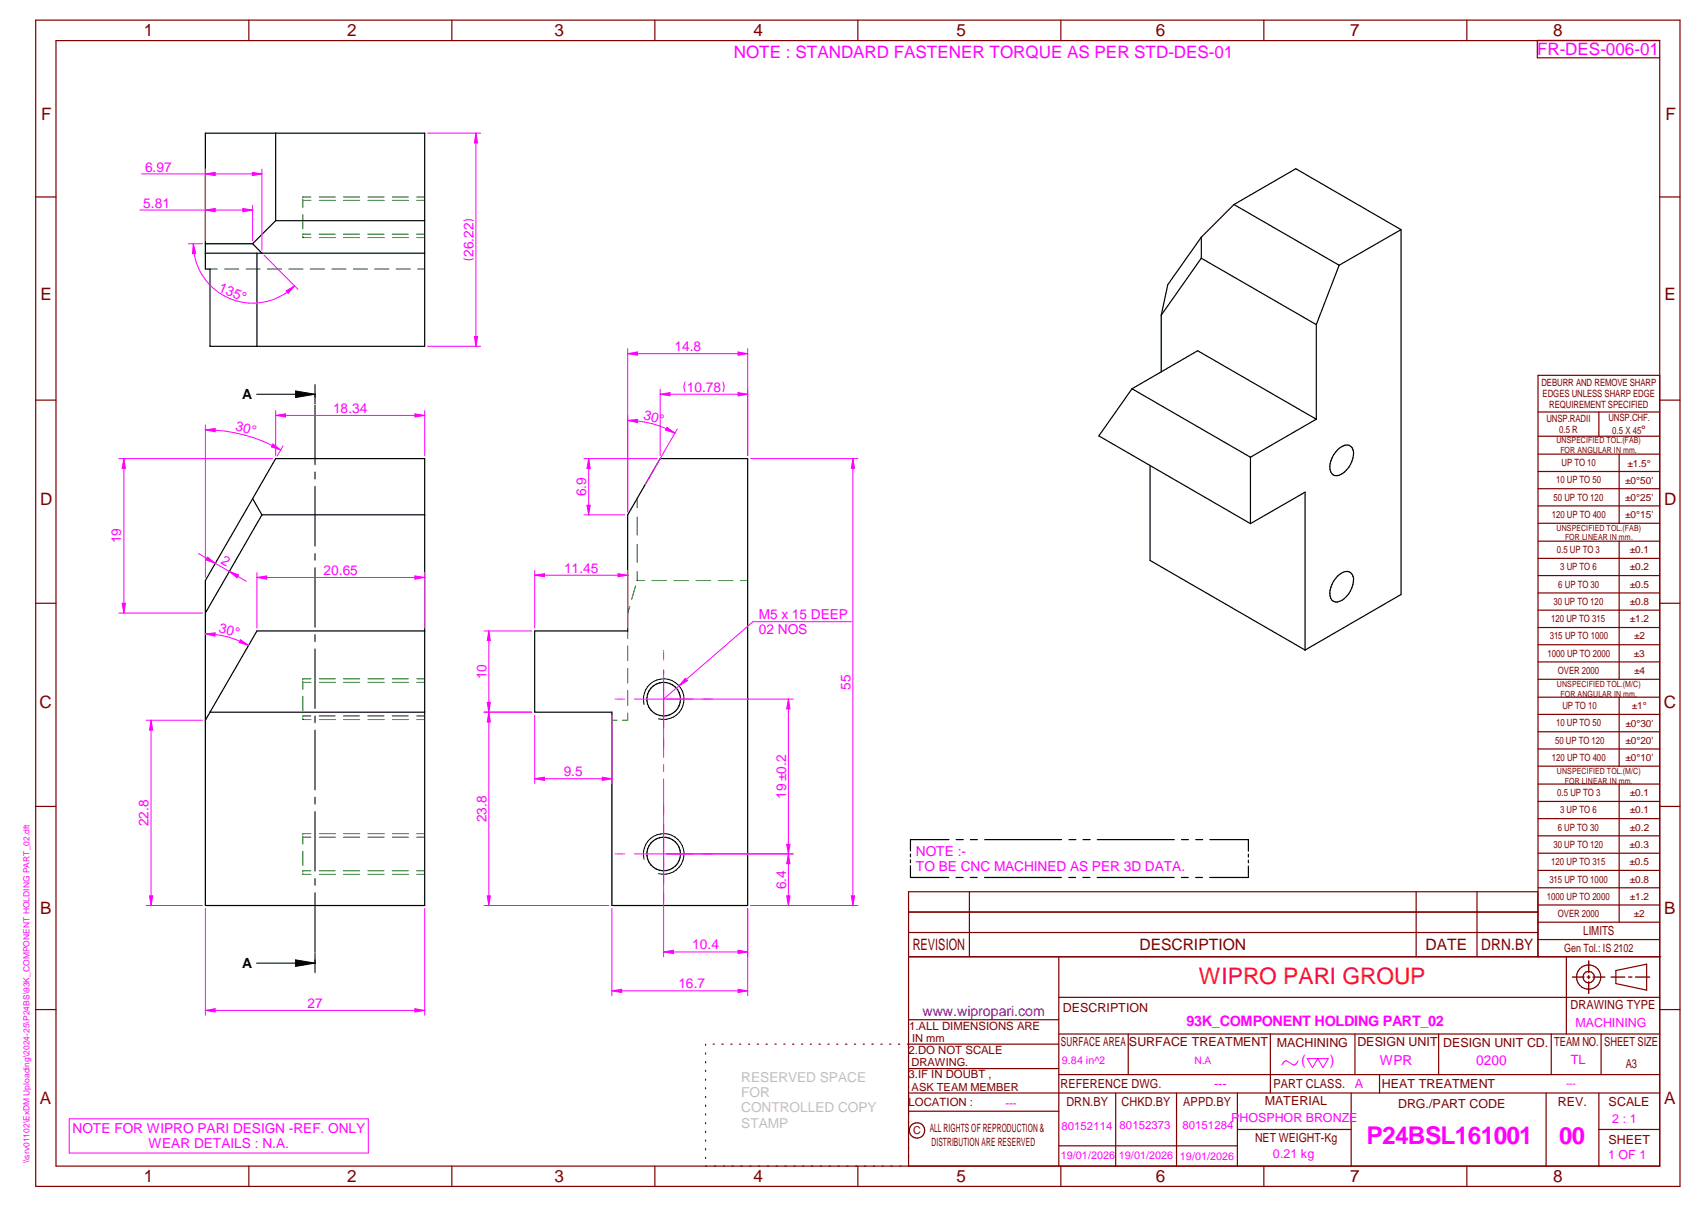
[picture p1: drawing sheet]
<svg xmlns="http://www.w3.org/2000/svg" width="420mm" height="297mm" viewBox="0 0 420 297" stroke-linecap="round" stroke-linejoin="round" font-family="sans-serif">
<g fill="none" stroke="#800000" stroke-width=".3">
<path d="M8.8 5h405v287h-405zM13.8 10h395v277h-395zM61.3 5v5M111.3 5v5M161.3 5v5M211.3 5v5M261.3 5v5M311.3 5v5M361.3 5v5M378.6 9.9v4.3h30.2M8.8 48.5h5M408.8 48.5h5"/>
<path d="M8.8 98.5h5M408.8 92.4h-30v143.1M408.8 98.5h5M378.8 101.4h30M378.8 107.4h30M378.8 111.8h30M378.8 116h30M393.8 101.4v6M398.8 111.8v17M378.8 120.3h30M378.8 124.5h30M378.8 128.8h30"/>
<path d="M378.8 133.2h30M378.8 137.4h30M398.8 133.2v34M8.8 148.5h5M378.8 141.6h30M378.8 145.9h30M378.8 150.2h30M378.8 154.4h30M378.8 158.7h30M408.8 148.5h5M378.8 162.9h30M378.8 167.2h30"/>
<path d="M378.8 171.6h30M378.8 175.8h30M398.8 171.6v17M8.8 198.5h5M378.8 180.1h30M378.8 184.3h30M378.8 188.6h30M378.8 193h30M378.8 197.2h30M398.8 193v33.9M408.8 198.5h5M238.7 219.5v16"/>
<path d="M348.8 219.5v16M363.8 219.5v16M378.8 201.5h30M378.8 205.7h30M378.8 210h30M378.8 214.2h30M378.8 218.5h30M223.8 235.5h185.2M223.8 229.5h154.9M223.8 224.5h154.9M260.8 235.5v51.5M378.7 235.5v-16h-154.9v67.5"/>
<path d="M378.8 222.7h30M378.8 226.9h30M378.8 231.2h30M385.8 235.5v19M398 238.8l7.5-1.5v6.4l-7.5-1.6zM8.8 248.5h5M173.8 257v.3M173.8 259.1v.3M175.6 257h.3M177.8 257h.3M180 257h.3M182.1 257h.3"/>
<path d="M184.4 257h.2M186.5 257h.3M188.7 257h.3M190.9 257h.3M193 257h.3M195.2 257h.3M197.4 257h.3M199.5 257h.3M201.7 257h.3M203.9 257h.3M206.1 257h.3M208.2 257h.4"/>
<path d="M210.4 257h.3M212.6 257h.3M214.7 257h.4M216.9 257h.3M219.1 257h.3M221.3 257h.3M223.8 251h37M260.8 257h-37.3M260.8 245.4h148M260.8 254.5h148M277.9 254.5v10M312.9 254.5v14.5"/>
<path d="M333.7 254.5v10M354.3 254.5v10M382 254.5v10M394.3 254.5v10M408.8 248.5h5M173.8 261.2v.4M173.8 263.4v.3M173.8 265.6v.3M173.8 267.7v.3M173.8 269.8v.3M173.8 271.9v.4M173.8 274.1v.3"/>
<path d="M173.8 276.3v.3M173.8 278.4v.3M223.8 263h37M223.8 273.5h37M260.8 264.5h148M274.8 269v18M289.8 269v18M304.7 278h28.1M304.7 269v18M332.8 269v18M339.8 264.5v4.5M380.8 269v18"/>
<path d="M393.8 269v18M393.8 278h15M408.8 269h-185M61.3 287v5M111.3 287v5M161.3 287v5M173.8 280.5v.3M173.8 282.7v.3M173.8 284.8v.3M211.3 287v5M260.8 282h43.9M261.3 287v5"/>
<path d="M311.3 287v5M361.3 287v5"/>
<circle cx="391.3" cy="240.5" r="2.99"/>
<circle cx="391.3" cy="240.5" r="1.4"/>
<circle cx="225.9" cy="278.2" r="1.89"/>
</g>
<g fill="none" stroke="#f0f" stroke-width=".25">
<path d="M151.5 172h.1M151.8 172h1.7M153.8 172h.1M156.2 172h14.5M163.4 160.1v.1M163.4 160.4v1.7M163.4 162.4v.1M163.4 164.8v21.6M173 172h.1M173.4 172h1.7M175.3 172h.2M163.4 188.2v1.7"/>
<path d="M163.4 191.7v25.7M151.5 210.1h.1M151.8 210.1h1.7M153.8 210.1h.1M156.2 210.1h14.5M163.4 219.8h.1M173 210.1h.1M173.4 210.1h1.7M175.3 210.1h.2M150.7 223.6v21.5M163.4 220.1v1.7M163.4 222v.2"/>
<path d="M184.1 223.6v21.5M150.7 243.8l2.4-.3v.8zM17 275.3h73.7v8.5h-73.7z"/>
</g>
<path d="M391.3 236.5v2.9M387.3 240.5h2.8M390.9 240.5h.7M391.3 240.1v.7M391.3 241.6v2.9M392.3 240.5h3M396.8 240.5h3.4M401.1 240.5h.8M402.8 240.5h3.5" fill="none" stroke="#800000" stroke-width=".34"/>
<g fill="none" stroke="#008000" stroke-width=".25">
<path d="M74.6 49.1v2M74.6 49.3h2M74.6 52.8v3.5M74.6 58.2v.3h2M76.5 57.6h-1.9v.3M76.6 48.5h-2v.2M78.6 57.6h3.9M78.6 48.5h4M78.6 58.5h4M78.6 49.3h4M84.6 57.6h4M84.6 48.5h4"/>
<path d="M84.6 58.5h4M84.6 49.3h4M90.6 57.6h4M90.6 48.5h4M90.6 58.5h4M90.6 49.3h4M96.6 57.6h3.9M96.6 48.5h4M96.6 58.5h4M96.6 49.3h4M102.6 57.6h2M102.6 48.5h2"/>
<path d="M102.6 58.5h2M102.6 49.3h2M51.7 66.2h1.8M55.3 66.2h3.5M60.6 66.2h3.5M65.9 66.2h3.5M71.2 66.2h3.4M76.4 66.2h3.5M81.7 66.2h3.5M87 66.2h3.5M92.3 66.2h3.5M97.6 66.2h3.5"/>
<path d="M102.9 66.2h1.7M156.9 122.7v2.3M156.9 127.3v4.4M156.9 133.9v4.5M154.6 155.3v1.8M154.6 159v3.6M155.1 149.2l-.5 1.7M156.5 144.2l-.9 3.3M156.9 140.7v2.2h1.8M160.6 142.9h3.6M166 142.9h3.6M171.4 142.9h3.6"/>
<path d="M176.9 142.9h3.6M182.4 142.9h1.7M74.6 167.6v2M74.6 176.8v.3h2M74.6 167.9h2M74.6 171.4v3.5M76.5 176.2h-1.9v.3M76.6 167h-2v.3M78.6 176.2h3.9M78.6 167h4M78.6 177.1h4M78.6 167.9h4"/>
<path d="M84.6 176.2h4M84.6 167h4M84.6 177.1h4M84.6 167.9h4M90.6 176.2h4M90.6 167h4M90.6 177.1h4M90.6 167.9h4M96.6 176.2h3.9M96.6 167h4M96.6 177.1h4M96.6 167.9h4"/>
<path d="M102.6 176.2h2M102.6 167h2M102.6 177.1h2M102.6 167.9h2M150.7 177.2h1.3M154.6 175.5v1.7h-1.3M154.6 164.5v3.6M154.6 170v3.6M74.6 205.7v2M74.6 206h2M74.6 209.5v3.5M74.6 214.9v.3h2"/>
<path d="M76.5 214.3h-1.9v.3M76.6 205.1h-2v.3M78.6 214.3h3.9M78.6 205.1h4M78.6 215.2h4M78.6 206h4M84.6 214.3h4M84.6 205.1h4M84.6 215.2h4M84.6 206h4M90.6 214.3h4M90.6 205.1h4"/>
<path d="M90.6 215.2h4M90.6 206h4M96.6 214.3h3.9M96.6 205.1h4M96.6 215.2h4M96.6 206h4M102.6 214.3h2M102.6 205.1h2M102.6 215.2h2M102.6 206h2"/>
</g>
<g fill="none" stroke="#000" stroke-width=".3">
<path d="M50.6 32.8h54v52.4h-52.9v-19h-1.1zM67.9 32.8v21.5M50.6 60h11.6M62.2 60l2.3 2.3M67.9 54.3h36.7M67.9 54.3l-5.7 5.7M295.9 58.4l-8.3 11.7-1.6 7.5M295.9 58.4v5.1M303.9 50.3l25.9 15M303.9 50.3l15.2-8.8 25.9 15M303.9 50.3l-8 8.1M345 56.5v89.8l-23.6 13.7"/>
<path d="M345 56.5l-15.2 8.8M50.6 62.3h54M63.3 62.3v22.9M286 77.6v13.9M295.9 63.5l28.3 16.4M295.9 63.5l-9.9 14.1M324.2 79.9v23.3M329.8 65.3l-5.6 14.6M278.8 95.7l-8.2 11.6 37.4 21.6M278.8 95.7l16.2-9.4 29.2 16.9M278.8 95.7l29.2 16.8M67.9 112.9h36.7v109.9h-54v-79.9z"/>
<path d="M162.6 112.9h21.5v109.9h-33.4v-47.5h-19v-20h22.9v-28.6zM283.2 114.6v23.3l38.2 22.1M308 112.5v16.4M324.2 103.2l-16.2 9.3M329.5 110.7a2.25 2.25 0 0 1 3.5-.5 5.4 5.4 0 0 1-1.9 6 2.02 2.02 0 0 1-3.4-.1 5.6 5.6 0 0 1 1.8-5.4zM62.2 122.7l2.3 4M64.5 126.7h40.1M64.5 126.7l-13.9 24.2M308 128.9l13.4-7.8v38.9M104.6 155.3h-41.3l-11.6 20M329.5 141.7a2.45 2.45 0 0 1 3.2-.7 3.2 3.2 0 0 1 .2 3.7 4.6 4.6 0 0 1-4.1 3.4 2.21 2.21 0 0 1-1.2-2.8 7.3 7.3 0 0 1 1.9-3.6zM51.7 175.3h52.9"/>
<path d="M51.7 175.3l-1.1 1.9"/>
<circle cx="163.4" cy="172.1" r="4.1"/>
<circle cx="163.5" cy="210.2" r="4.1"/>
</g>
<path d="M158.6 173.4a5 5 0 0 1 4.4-6.3 5 5 0 0 1 5.4 5.4 5 5 0 0 1-6.2 4.4M158.6 211.5a5 5 0 0 1 4.4-6.3 5 5 0 0 1 5.4 5.4 5 5 0 0 1-6.2 4.4" fill="none" stroke="#000" stroke-width=".25"/>
<path d="M150.7 243.8l2.4-.3v.8z" fill="#f0f"/>
<path d="M181.8 243.5l2.3 .3-2.3 .5z" fill="none" stroke="#f0f" stroke-width=".25"/>
<path d="M181.8 243.5l2.3 .3-2.3 .5z" fill="#f0f"/>
<path d="M164.2 210.1h31.2M184.9 222.8h10.5M193.7 220.5h.9l-.4 2.3zM150.7 243.8h33.4" fill="none" stroke="#f0f" stroke-width=".25"/>
<path d="M193.7 220.5h.9l-.4 2.3z" fill="#f0f"/>
<path d="M194.2 210.1l.4 2.5h-.9z" fill="none" stroke="#f0f" stroke-width=".25"/>
<path d="M194.2 210.1l.4 2.5h-.9z" fill="#f0f"/>
<path d="M164.2 172h31.2M164.2 210.1h31.2M193.7 207.8h.9l-.4 2.3zM194.2 210.1v12.7" fill="none" stroke="#f0f" stroke-width=".25"/>
<path d="M193.7 207.8h.9l-.4 2.3z" fill="#f0f"/>
<path d="M194.2 172l.4 2.5h-.9z" fill="none" stroke="#f0f" stroke-width=".25"/>
<path d="M194.2 172l.4 2.5h-.9z" fill="#f0f"/>
<path d="M154.6 85.8v40.2M181.8 86.6l2.3 .4-2.3 .4zM184.1 85.8v26.3M194.2 172v38.1" fill="none" stroke="#f0f" stroke-width=".25"/>
<path d="M181.8 86.6l2.3 .4-2.3 .4z" fill="#f0f"/>
<path d="M154.6 87l2.4-.4v.8z" fill="none" stroke="#f0f" stroke-width=".25"/>
<path d="M154.6 87l2.4-.4v.8z" fill="#f0f"/>
<path d="M154.6 87h29.5M154.6 102.3v23.7M164.3 105.2l1.9 1.4-2.3-.8zM166.8 105.5l-7.8 13.7" fill="none" stroke="#f0f" stroke-width=".25"/>
<path d="M164.3 105.2l1.9 1.4-2.3-.8z" fill="#f0f"/>
<path d="M154.6 103.5l2.4-.3v.8z" fill="none" stroke="#f0f" stroke-width=".25"/>
<path d="M154.6 103.5l2.4-.3v.8z" fill="#f0f"/>
<path d="M143.8 112.9h18.1M145 112.9l.4 2.4h-.8zM154.6 103.5a23.2 23.2 0 0 1 11.6 3.1M143.8 126.7h10.1" fill="none" stroke="#f0f" stroke-width=".25"/>
<path d="M145 112.9l.4 2.4h-.8z" fill="#f0f"/>
<path d="M144.6 124.3h.8l-.4 2.4z" fill="none" stroke="#f0f" stroke-width=".25"/>
<path d="M144.6 124.3h.8l-.4 2.4z" fill="#f0f"/>
<path d="M145 112.9v13.8M209.7 153h-24.2l-22.1 19M168.8 166.9l.5 .6-2.1 1.3z" fill="none" stroke="#f0f" stroke-width=".25"/>
<path d="M168.8 166.9l.5 .6-2.1 1.3z" fill="#f0f"/>
<path d="M50.6 223.6v26.3M104.6 223.6v26.3M102.2 248.2l2.4 .5-2.4 .3z" fill="none" stroke="#f0f" stroke-width=".25"/>
<path d="M102.2 248.2l2.4 .5-2.4 .3z" fill="#f0f"/>
<path d="M50.6 248.7l2.4-.5v.8z" fill="none" stroke="#f0f" stroke-width=".25"/>
<path d="M50.6 248.7l2.4-.5v.8z" fill="#f0f"/>
<path d="M67.9 102.2l2.4-.3v.7zM67.9 101v11.1M104.6 101v11.1M50.6 248.7h54" fill="none" stroke="#f0f" stroke-width=".25"/>
<g fill="none" stroke="#000" stroke-width=".25">
<path d="M63.2 97h14.4M72.8 96.2l4.8 .8-4.8 .8zM77.6 94.6v4.8M77.6 99.7v14.7M77.6 116.2v1.7M77.6 119.7v14.7M77.6 136.2v1.7M77.6 139.7v14.7M77.6 156.2v1.7M77.6 159.7v14.7M77.6 176.2v1.7M77.6 179.7v14.7"/>
<path d="M77.6 196.2v1.7M77.6 199.7v14.7M77.6 216.2v1.7M77.6 219.7v14.7M63.2 237h14.4M72.8 236.2l4.8 .8-4.8 .8zM77.6 234.6v4.8"/>
</g>
<path d="M72.8 96.2l4.8 .8-4.8 .8zM72.8 236.2l4.8 .8-4.8 .8z" fill="#000"/>
<path d="M67.9 102.2l2.4-.3v.7z" fill="#f0f"/>
<path d="M102.2 101.9l2.4 .3-2.4 .4z" fill="none" stroke="#f0f" stroke-width=".25"/>
<path d="M102.2 101.9l2.4 .3-2.4 .4z" fill="#f0f"/>
<path d="M50.6 104.6v37.6M67.2 109.3l1.9 1.4-2.3-.7zM67.9 102.2h36.7M69.7 109.7l-1.4 2.5" fill="none" stroke="#f0f" stroke-width=".25"/>
<path d="M67.2 109.3l1.9 1.4-2.3-.7z" fill="#f0f"/>
<path d="M50.6 105.8l2.4-.3v.8z" fill="none" stroke="#f0f" stroke-width=".25"/>
<path d="M50.6 105.8l2.4-.3v.8z" fill="#f0f"/>
<path d="M50.6 105.8a37.4 37.4 0 0 1 18.5 4.9M59.3 157.4l1.9 1.4-2.3-.7z" fill="none" stroke="#f0f" stroke-width=".25"/>
<path d="M59.3 157.4l1.9 1.4-2.3-.7z" fill="#f0f"/>
<path d="M50.6 156l2.4-.3-.1 .8z" fill="none" stroke="#f0f" stroke-width=".25"/>
<path d="M50.6 156l2.4-.3-.1 .8z" fill="#f0f"/>
<path d="M50.6 156a21.2 21.2 0 0 1 10.6 2.8M119.2 175.3h11.8M119.2 222.8h30.8M120 220.5h.8l-.4 2.3z" fill="none" stroke="#f0f" stroke-width=".25"/>
<path d="M120 220.5h.8l-.4 2.3z" fill="#f0f"/>
<path d="M120.4 175.3l.4 2.4h-.8z" fill="none" stroke="#f0f" stroke-width=".25"/>
<path d="M120.4 175.3l.4 2.4h-.8z" fill="#f0f"/>
<path d="M119.2 155.3h11.8M119.2 175.3h11.8M120 172.8h.8l-.4 2.5zM120.4 175.3v47.5" fill="none" stroke="#f0f" stroke-width=".25"/>
<path d="M120 172.8h.8l-.4 2.5z" fill="#f0f"/>
<path d="M120.4 155.3l.4 2.3h-.8z" fill="none" stroke="#f0f" stroke-width=".25"/>
<path d="M120.4 155.3l.4 2.3h-.8z" fill="#f0f"/>
<path d="M120.4 155.3v20M131.7 141.6l2.4-.4v.7zM131.7 140.4v14.2M154.6 140.4v14.2" fill="none" stroke="#f0f" stroke-width=".25"/>
<path d="M131.7 141.6l2.4-.4v.7z" fill="#f0f"/>
<path d="M152.2 141.2l2.4 .4-2.4 .3z" fill="none" stroke="#f0f" stroke-width=".25"/>
<path d="M152.2 141.2l2.4 .4-2.4 .3z" fill="#f0f"/>
<path d="M131.7 141.6h22.9M131.7 176v16.8M150.7 176v16.8M148.3 191.3l2.4 .3-2.4 .5z" fill="none" stroke="#f0f" stroke-width=".25"/>
<path d="M148.3 191.3l2.4 .3-2.4 .5z" fill="#f0f"/>
<path d="M131.7 191.6l2.4-.3v.8z" fill="none" stroke="#f0f" stroke-width=".25"/>
<path d="M131.7 191.6l2.4-.3v.8z" fill="#f0f"/>
<path d="M105.3 32.8h13.1M117.2 32.8l.4 2.4h-.8zM116.6 54.3a2.99 2.99 0 0 0-2.4 0M116.6 63.7a2.99 2.99 0 0 1-2.4 0M105.3 85.2h13.1M131.7 191.6h19" fill="none" stroke="#f0f" stroke-width=".25"/>
<path d="M117.2 32.8l.4 2.4h-.8z" fill="#f0f"/>
<path d="M116.8 82.8h.8l-.4 2.4z" fill="none" stroke="#f0f" stroke-width=".25"/>
<path d="M116.8 82.8h.8l-.4 2.4z" fill="#f0f"/>
<path d="M117.2 32.8v52.4M36 177.2h13.9M36 222.8h13.9M36.8 220.5h.8l-.4 2.3z" fill="none" stroke="#f0f" stroke-width=".25"/>
<path d="M36.8 220.5h.8l-.4 2.3z" fill="#f0f"/>
<path d="M37.2 177.2l.4 2.5h-.8z" fill="none" stroke="#f0f" stroke-width=".25"/>
<path d="M37.2 177.2l.4 2.5h-.8z" fill="#f0f"/>
<path d="M63.3 140.9v13.7M102.2 141.7l2.4 .4-2.4 .4zM104.6 140.9v13.7M37.2 177.2v45.6" fill="none" stroke="#f0f" stroke-width=".25"/>
<path d="M102.2 141.7l2.4 .4-2.4 .4z" fill="#f0f"/>
<path d="M63.3 142.1l2.4-.4v.8z" fill="none" stroke="#f0f" stroke-width=".25"/>
<path d="M63.3 142.1l2.4-.4v.8z" fill="#f0f"/>
<path d="M63.3 142.1h41.3M163.4 210.9v24.6M181.8 233.8l2.3 .5-2.3 .4zM184.1 223.6v11.9" fill="none" stroke="#f0f" stroke-width=".25"/>
<path d="M181.8 233.8l2.3 .5-2.3 .4z" fill="#f0f"/>
<path d="M163.4 234.3l2.5-.5v.9z" fill="none" stroke="#f0f" stroke-width=".25"/>
<path d="M163.4 234.3l2.5-.5v.9z" fill="#f0f"/>
<path d="M51.1 137.1l1.9 1.5-2.3-.8zM163.4 234.3h20.7" fill="none" stroke="#f0f" stroke-width=".25"/>
<path d="M51.1 137.1l1.9 1.5-2.3-.8z" fill="#f0f"/>
<path d="M56.5 140.6l2.2 .9-.3 .7z" fill="none" stroke="#f0f" stroke-width=".25"/>
<path d="M56.5 140.6l2.2 .9-.3 .7z" fill="#f0f"/>
<path d="M29.3 112.9h37.9M30.5 112.9l.4 2.4h-.8zM48.9 136.2l11.8 6.8M29.3 150.9h20.6" fill="none" stroke="#f0f" stroke-width=".25"/>
<path d="M30.5 112.9l.4 2.4h-.8z" fill="#f0f"/>
<path d="M30.1 148.5h.8l-.4 2.4z" fill="none" stroke="#f0f" stroke-width=".25"/>
<path d="M30.1 148.5h.8l-.4 2.4z" fill="#f0f"/>
<path d="M46.4 60h3.5M47.6 60l.6 2.4h-.8zM65.1 62.8l8.3 8.4M30.5 112.9v38" fill="none" stroke="#f0f" stroke-width=".25"/>
<path d="M47.6 60l.6 2.4h-.8z" fill="#f0f"/>
<path d="M70.5 71.6l2-1.2-1.5 1.8z" fill="none" stroke="#f0f" stroke-width=".25"/>
<path d="M70.5 71.6l2-1.2-1.5 1.8z" fill="#f0f"/>
<path d="M47.6 60a14.6 14.6 0 0 0 9 13.5 14.6 14.6 0 0 0 15.9-3.1M50.6 51.7l2.4-.4v.8zM62.2 50.5v8.8" fill="none" stroke="#f0f" stroke-width=".25"/>
<path d="M50.6 51.7l2.4-.4v.8z" fill="#f0f"/>
<path d="M59.8 51.3l2.4 .4-2.4 .4z" fill="none" stroke="#f0f" stroke-width=".25"/>
<path d="M59.8 51.3l2.4 .4-2.4 .4z" fill="#f0f"/>
<path d="M34.4 51.7h27.8M50.6 42.8l2.4-.4v.8zM50.6 41.6v17.7M64.5 41.6v20" fill="none" stroke="#f0f" stroke-width=".25"/>
<path d="M50.6 42.8l2.4-.4v.8z" fill="#f0f"/>
<path d="M62.1 42.4l2.4 .4-2.4 .4z" fill="none" stroke="#f0f" stroke-width=".25"/>
<path d="M62.1 42.4l2.4 .4-2.4 .4z" fill="#f0f"/>
<path d="M34.9 42.8h29.6M162.6 95.8v16.3M168.7 94a2.6 2.6 0 0 0 0 2.4M178 94a2.6 2.6 0 0 1 0 2.4M181.8 96.6l2.3 .4-2.3 .4zM184.1 95.8v16.3" fill="none" stroke="#f0f" stroke-width=".25"/>
<path d="M181.8 96.6l2.3 .4-2.3 .4z" fill="#f0f"/>
<path d="M162.6 97l2.4-.4v.8z" fill="none" stroke="#f0f" stroke-width=".25"/>
<path d="M162.6 97l2.4-.4v.8z" fill="#f0f"/>
<path d="M162.6 97h21.5M184.9 112.9h26.4M184.9 222.8h26.4M209.7 220.5h.8l-.5 2.3z" fill="none" stroke="#f0f" stroke-width=".25"/>
<g fill="none" stroke="#000" stroke-width=".3">
<path d="M224.2 213.1v2.8h9.5M224.2 210.2v.7M224.2 211.6v.7M233.7 206.6h-9.5v2.8M235.4 215.9h1.8M235.5 206.6h1.7M239 215.9h1.7M239 206.6h1.7M242.5 215.9h18.9M242.5 206.6h18.9M263.2 215.9h1.7M263.3 206.6h1.7"/>
<path d="M266.7 215.9h1.7M266.7 206.6h1.8M270.2 215.9h19M270.2 206.6h19M290.9 215.9h1.7M291 206.6h1.7M294.5 215.9h1.7M294.5 206.6h1.7M298 206.6h9.5v2.9M307.5 213.1v2.8h-9.6M307.5 210.2v.7M307.5 211.7v.6"/>
</g>
<path d="M209.7 220.5h.8l-.5 2.3z" fill="#f0f"/>
<path d="M210 112.9l.5 2.4h-.8z" fill="none" stroke="#f0f" stroke-width=".25"/>
<path d="M210 112.9l.5 2.4h-.8z" fill="#f0f"/>
<path d="M210 112.9v109.9M319.7 261.1l-.9 1-2.2-1-.9 1M321.9 260.5h5.2l-1.3 2.3-1.2-2.3-1.4 2.3z" fill="none" stroke="#f0f" stroke-width=".25"/>
<text font-size="6" fill="#f0f" x="336.6" y="281.6">P24BSL161001</text>
<text font-size="5.9" fill="#f0f" x="384" y="281.6">00</text>
<text font-size="5.6" fill="#f00" x="295.3" y="242.2">WIPRO PARI GROUP</text>
<g font-size="4.2" fill="#800000">
<text x="35.4" y="9">1</text>
<text x="85.5" y="8.9">2</text>
<text x="136.6" y="9">3</text>
<text x="185.6" y="9">4</text>
<text x="235.6" y="9">5</text>
<text x="284.6" y="8.8">6</text>
<text x="332.6" y="9">7</text>
<text x="382.6" y="9">8</text>
<text x="10.1" y="29.6">F</text>
<text x="410.2" y="29.6">F</text>
<text x="9.9" y="73.9">E</text>
<text x="409.9" y="73.9">E</text>
<text x="9.9" y="124.2">D</text>
<text x="409.9" y="124.2">D</text>
<text x="9.7" y="174.3">C</text>
<text x="409.7" y="174.3">C</text>
<text x="9.9" y="225">B</text>
<text x="409.8" y="225">B</text>
<text x="9.8" y="271.7">A</text>
<text x="409.8" y="271.7">A</text>
<text x="35.4" y="291">1</text>
<text x="85.5" y="290.9">2</text>
<text x="136.6" y="291">3</text>
<text x="185.6" y="291">4</text>
<text x="235.6" y="291">5</text>
<text x="284.6" y="290.8">6</text>
<text x="332.6" y="291">7</text>
<text x="382.6" y="291">8</text>
</g>
<g font-size="4.2" fill="#f0f">
<text x="180.7" y="14.3">NOTE : STANDARD FASTENER TORQUE AS PER STD-DES-01</text>
<text x="378.6" y="13.6">FR-DES-006-01</text>
</g>
<g font-size="3.9" fill="#800000">
<text x="224.8" y="233.8">REVISION</text>
<text x="280.7" y="233.8">DESCRIPTION</text>
<text x="351.1" y="233.8">DATE</text>
<text x="364.8" y="233.8">DRN.BY</text>
</g>
<text font-size="3.6" fill="#f0f" x="292.2" y="252.6">93K_COMPONENT HOLDING PART_02</text>
<text font-size="3.5" fill="#00f" x="227.2" y="250">www.wipropari.com</text>
<g font-size="3.5" fill="#f0f">
<text x="320.5" y="262.2">(</text>
<text x="327.5" y="262.2">)</text>
</g>
<g font-size="3.4" fill="#f0f">
<text x="35.7" y="42.2">6.97</text>
<text x="35.3" y="51.1">5.81</text>
<text x="116.6" y="63.2" transform="rotate(-90 116.6 63.2)">26.22</text>
<text x="53.7" y="71.6" transform="rotate(22 53.7 71.6)">135°</text>
<text x="166.1" y="86.4">14.8</text>
<text x="82" y="101.6">18.34</text>
<text x="169.2" y="96.4">10.78</text>
<text x="57.9" y="105.8" transform="rotate(15 57.9 105.8)">30°</text>
<text x="158.3" y="103" transform="rotate(15 158.3 103)">30°</text>
<text x="144.4" y="122.1" transform="rotate(-90 144.4 122.1)">6.9</text>
<text x="29.9" y="133.7" transform="rotate(-90 29.9 133.7)">19</text>
<text x="54.3" y="138.6" transform="rotate(30 54.3 138.6)">2</text>
<text x="79.7" y="141.5">20.65</text>
<text x="138.9" y="141">11.45</text>
<text x="53.8" y="155.5" transform="rotate(15 53.8 155.5)">30°</text>
<text x="186.9" y="152.4">M5 x 15 DEEP</text>
<text x="186.9" y="156">02 NOS</text>
<text x="119.8" y="167.1" transform="rotate(-90 119.8 167.1)">10</text>
<text x="209.5" y="169.8" transform="rotate(-90 209.5 169.8)">55</text>
<text x="138.8" y="191.1">9.5</text>
<text x="193.6" y="196.5" transform="rotate(-90 193.6 196.5)">19±0.2</text>
<text x="36.6" y="203.4" transform="rotate(-90 36.6 203.4)">22.8</text>
<text x="119.8" y="202.4" transform="rotate(-90 119.8 202.4)">23.8</text>
<text x="225.6" y="210.7">NOTE :-</text>
<text x="225.6" y="214.3">TO BE CNC MACHINED AS PER 3D DATA.</text>
<text x="193.6" y="218.9" transform="rotate(-90 193.6 218.9)">6.4</text>
<text x="170.5" y="233.6">10.4</text>
<text x="167.1" y="243.2">16.7</text>
<text x="75.7" y="248.1">27</text>
<text x="339.8" y="262.2">WPR</text>
<text x="363.6" y="262">0200</text>
<text x="17.9" y="278.9">NOTE FOR WIPRO PARI DESIGN -REF. ONLY</text>
<text x="36.6" y="282.5">WEAR DETAILS : N.A.</text>
</g>
<g font-size="3.4">
<text x="59.6" y="98.2">A</text>
<text x="59.6" y="238.2">A</text>
</g>
<g font-size="3.4" fill="#c0c0c0">
<text x="182.6" y="266.2">RESERVED SPACE</text>
<text x="182.6" y="270">FOR</text>
<text x="182.6" y="273.7">CONTROLLED COPY</text>
<text x="182.6" y="277.5">STAMP</text>
</g>
<g font-size="3.1" fill="#800000">
<text x="389.9" y="230.2">LIMITS</text>
<text x="261.8" y="249">DESCRIPTION</text>
<text x="386.8" y="248.4">DRAWING TYPE</text>
<text x="261.3" y="257.5">SURFACE AREA</text>
<text x="278" y="257.5">SURFACE TREATMENT</text>
<text x="314.5" y="257.6">MACHINING</text>
<text x="334.3" y="257.5">DESIGN UNIT</text>
<text x="355.4" y="257.6">DESIGN UNIT CD.</text>
<text x="382.8" y="257.3">TEAM NO.</text>
<text x="395.1" y="257.4">SHEET SIZE</text>
<text x="400.4" y="262.8">A3</text>
<text x="261.2" y="267.8">REFERENCE DWG.</text>
<text x="313.6" y="267.7">PART CLASS.</text>
<text x="340.3" y="267.7">HEAT TREATMENT</text>
<text x="262.6" y="272.2">DRN.BY</text>
<text x="276.2" y="272.1">CHKD.BY</text>
<text x="291.4" y="272.2">APPD.BY</text>
<text x="311.5" y="272">MATERIAL</text>
<text x="344.3" y="272.6">DRG./PART CODE</text>
<text x="383.7" y="272.2">REV.</text>
<text x="396.2" y="272.3">SCALE</text>
<text x="309.1" y="280.9">NET WEIGHT-Kg</text>
<text x="396.1" y="281.4">SHEET</text>
</g>
<g font-size="3.1" fill="#f0f">
<text x="388" y="252.8">MACHINING</text>
<text x="386.8" y="261.9">TL</text>
<text x="299" y="267.8">---</text>
<text x="333.7" y="267.7">A</text>
<text x="303.2" y="276.1">PHOSPHOR BRONZE</text>
<text x="397.1" y="276.4">2 : 1</text>
<text x="313.5" y="285.1">0.21 kg</text>
<text x="396.1" y="285.3">1 OF 1</text>
</g>
<text font-size="3" fill="#800000" x="404.2" y="106.8">°</text>
<g font-size="2.8" fill="#800000">
<text x="385.2" y="234.4">Gen Tol.: IS 2102</text>
<text x="223.9" y="253.4">1.ALL DIMENSIONS ARE</text>
<text x="223.8" y="259.3">2.DO NOT SCALE</text>
<text x="223.8" y="265.4">3.IF IN DOUBT ,</text>
<text x="223.8" y="272.2">LOCATION :</text>
<text x="229" y="278.7">ALL RIGHTS OF REPRODUCTION &amp;</text>
<text x="229.4" y="282.1">DISTRIBUTION ARE RESERVED</text>
</g>
<g font-size="2.8" fill="#f0f">
<text x="247.6" y="272.4">---</text>
<text x="261.4" y="278">80152114</text>
<text x="275.7" y="277.7">80152373</text>
<text x="291.2" y="277.9">80151284</text>
</g>
<g font-size="2.7" fill="#800000">
<text x="224.7" y="256.4">IN mm</text>
<text x="224.5" y="262.4">DRAWING.</text>
<text x="224.5" y="268.4">ASK TEAM MEMBER</text>
<text x="224.9" y="279.2">C</text>
</g>
<g font-size="2.7" fill="#f0f">
<text x="261.5" y="261.9">9.84 in^2</text>
<text x="261.3" y="285.2">19/01/2026</text>
<text x="275.6" y="285.2">19/01/2026</text>
<text x="290.6" y="285.4">19/01/2026</text>
</g>
<g font-size="2.5" fill="#800000">
<text x="379.6" y="95">DEBURR AND REMOVE SHARP</text>
<text x="379.9" y="97.7">EDGES UNLESS SHARP EDGE</text>
<text x="381.5" y="100.5">REQUIREMENT SPECIFIED</text>
<text x="380.9" y="103.8">UNSP.RADII</text>
<text x="384" y="106.6">0.5 R</text>
<text x="396.1" y="103.6">UNSP.CHF.</text>
<text x="397.1" y="106.8">0.5 X 45</text>
<text x="383.2" y="119">10 UP TO 50</text>
<text x="384.6" y="114.7">UP TO 10</text>
<text x="400.3" y="119">±0°50'</text>
<text x="400.8" y="114.8">±1.5°</text>
<text x="382.6" y="123.2">50 UP TO 120</text>
<text x="400.3" y="123.2">±0°25'</text>
<text x="382.2" y="127.4">120 UP TO 400</text>
<text x="400.3" y="127.4">±0°15'</text>
<text x="383.4" y="136.1">0.5 UP TO 3</text>
<text x="401.4" y="136.1">±0.1</text>
<text x="384.2" y="140.4">3 UP TO 6</text>
<text x="401.4" y="140.3">±0.2</text>
<text x="382.6" y="148.8">30 UP TO 120</text>
<text x="383.8" y="144.6">6 UP TO 30</text>
<text x="401.4" y="148.9">±0.8</text>
<text x="401.4" y="144.7">±0.5</text>
<text x="382" y="153.1">120 UP TO 315</text>
<text x="401.4" y="153.1">±1.2</text>
<text x="381.2" y="161.6">1000 UP TO 2000</text>
<text x="381.7" y="157.4">315 UP TO 1000</text>
<text x="402.4" y="161.6">±3</text>
<text x="402.5" y="157.4">±2</text>
<text x="383.7" y="165.9">OVER 2000</text>
<text x="402.5" y="165.9">±4</text>
<text x="383.2" y="178.8">10 UP TO 50</text>
<text x="384.8" y="174.5">UP TO 10</text>
<text x="400.3" y="178.8">±0°30'</text>
<text x="401.9" y="174.6">±1°</text>
<text x="383" y="183">50 UP TO 120</text>
<text x="400.3" y="183.1">±0°20'</text>
<text x="382.2" y="187.3">120 UP TO 400</text>
<text x="400.3" y="187.3">±0°10'</text>
<text x="383.5" y="195.9">0.5 UP TO 3</text>
<text x="401.4" y="196">±0.1</text>
<text x="384.2" y="200.1">3 UP TO 6</text>
<text x="401.4" y="200.2">±0.1</text>
<text x="382.6" y="208.7">30 UP TO 120</text>
<text x="383.7" y="204.4">6 UP TO 30</text>
<text x="401.4" y="208.7">±0.3</text>
<text x="401.4" y="204.4">±0.2</text>
<text x="382" y="213">120 UP TO 315</text>
<text x="401.4" y="212.9">±0.5</text>
<text x="381" y="221.4">1000 UP TO 2000</text>
<text x="381.6" y="217.2">315 UP TO 1000</text>
<text x="401.4" y="221.4">±1.2</text>
<text x="401.4" y="217.2">±0.8</text>
<text x="383.7" y="225.7">OVER 2000</text>
<text x="402.4" y="225.7">±2</text>
</g>
<g font-size="2.5" fill="#f0f">
<text x="294.2" y="261.9">N.A</text>
<text x="385.7" y="267.5">---</text>
</g>
<g font-size="2.1" fill="#800000">
<text x="383.3" y="109.1">UNSPECIFIED TOL.(FAB)</text>
<text x="384.3" y="111.4">FOR ANGULAR IN mm.</text>
<text x="383.4" y="130.6">UNSPECIFIED TOL.(FAB)</text>
<text x="385.4" y="133">FOR LINEAR IN mm.</text>
<text x="383.4" y="169">UNSPECIFIED TOL.(M/C)</text>
<text x="384.3" y="171.4">FOR ANGULAR IN mm.</text>
<text x="383.4" y="190.5">UNSPECIFIED TOL.(M/C)</text>
<text x="385.4" y="192.8">FOR LINEAR IN mm.</text>
</g>
<text font-size="2.1" fill="#f0f" x="7.2" y="286.3" transform="rotate(-90 7.2 286.3)">\\srv01102\ExDM Uploading\2024-25\P24BS\93K_COMPONENT HOLDING PART_02.dft</text>
</svg>
